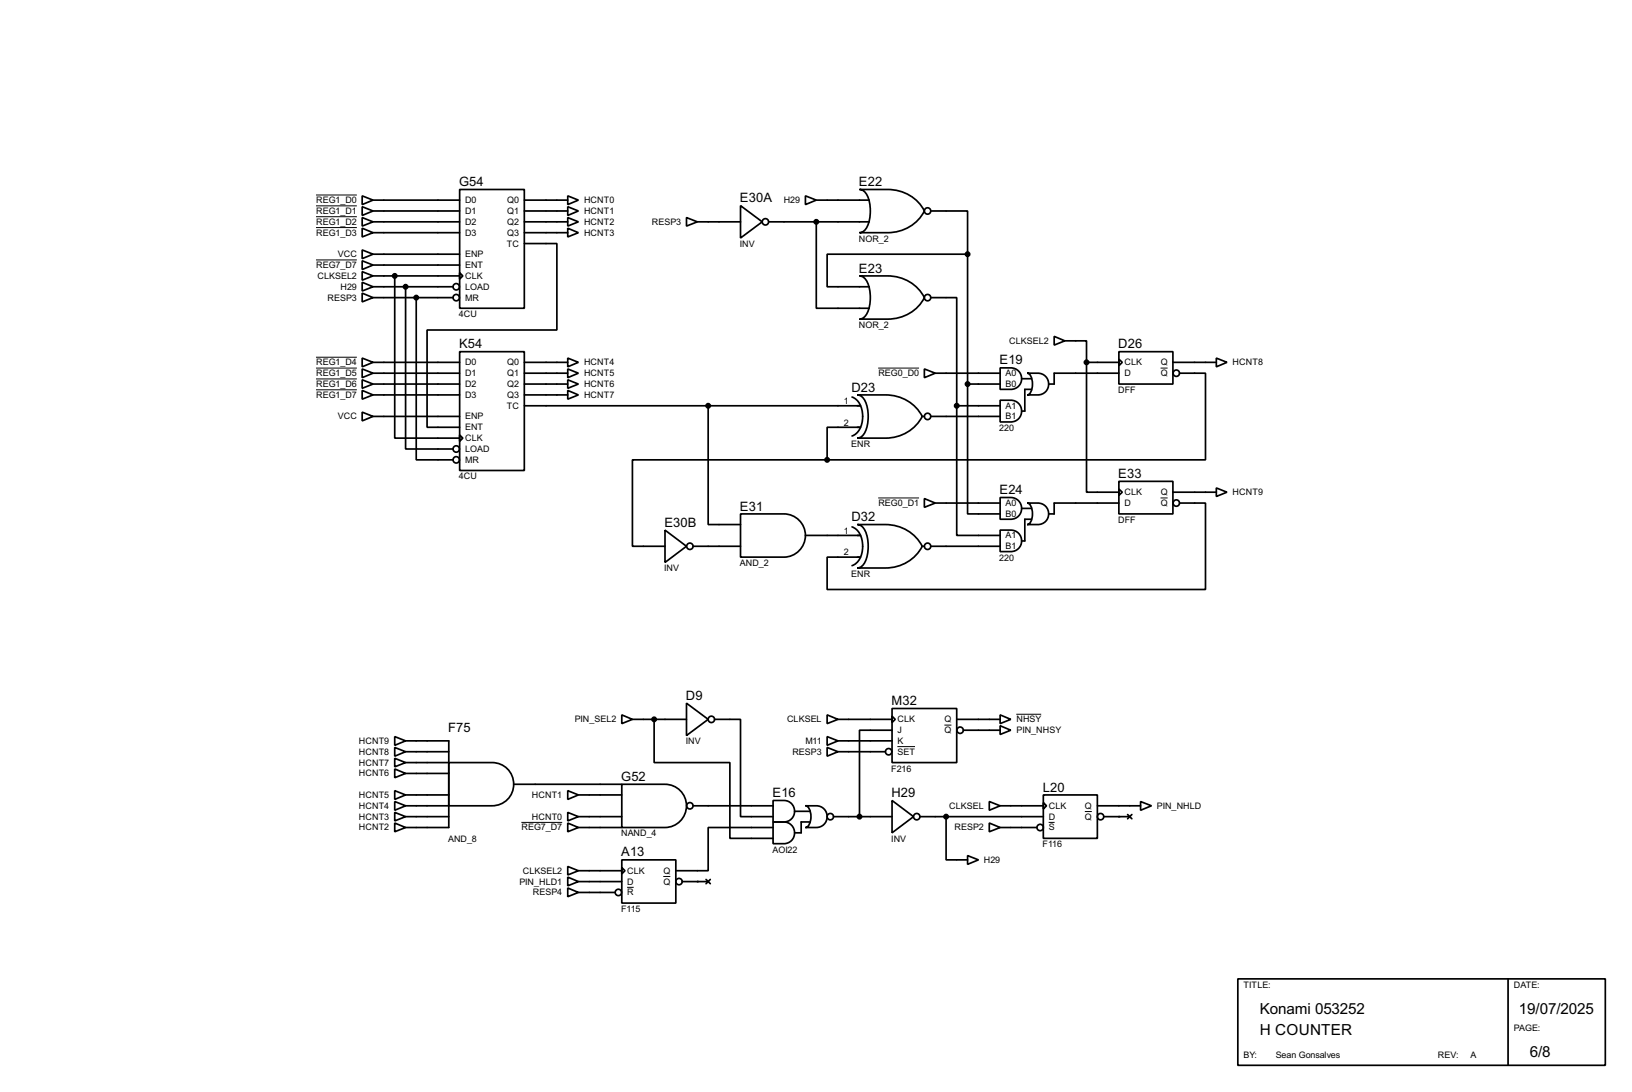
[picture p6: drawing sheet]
<svg xmlns="http://www.w3.org/2000/svg" width="383mm" height="256mm" viewBox="0 0 383 256" stroke-linecap="round" stroke-linejoin="round" font-family="sans-serif">
<g fill="none" stroke="#000" stroke-width=".4">
<path d="M85.1 58.7l2.6 1-2.6 1.1zM85.1 46l2.6 1-2.6 1.1zM85.1 48.6l2.6 1-2.6 1zM85.1 51.1l2.6 1-2.6 1zM85.1 53.6l2.6 1.1-2.6 1zM87.7 47h20.3M87.7 49.6h20.3M87.7 52.1h20.3M87.7 54.7h20.3M87.7 59.7h20.3M108 44.5h15.2v27.9h-15.2zM123.2 57.2h7.7v20.3h-30.5v22.9h7.6"/>
<path d="M123.2 47h10.2M123.2 49.6h10.2M123.2 52.1h10.2M123.2 54.7h10.2M133.4 46l2.5 1-2.5 1.1zM133.4 48.6l2.5 1-2.5 1zM133.4 51.1l2.5 1-2.5 1zM133.4 53.6l2.5 1.1-2.5 1zM161.3 51.1l2.6 1-2.6 1zM163.9 52.1h10.1M174 48.3l5.1 3.8-5.1 3.8zM180.6 52.1h23.7"/>
<path d="M189.3 46l2.5 1-2.5 1.1zM191.8 52.1v20.3h12.5M191.8 47h12.5M202 44.5h6.6a9.5 9.5 0 0 1 8.6 5.1 9.5 9.5 0 0 1-8.6 5.1h-6.6a3.2 3.2 0 0 0 2.3-3.2 7.7 7.7 0 0 0-1.3-6.6zM218.7 49.6h8.7v10.1M227.4 59.7h-33v7.7h9.9M227.4 59.7v30.5M85.1 63.8l2.6 1-2.6 1zM85.1 66.3l2.6 1.1-2.6 1zM85.1 61.3l2.6 1-2.6 1zM85.1 68.9l2.6 1-2.6 1zM87.7 62.3h20.3"/>
<path d="M87.7 69.9h18.8M87.7 67.4h18.8M87.7 64.8h20.3M92.8 64.8v38.1h15.2M95.3 67.4v38.1h11.2M97.8 69.9v38.1h8.7M108 64.1l.8 .7-.8 .8zM202 64.8h6.6a9.6 9.6 0 0 1 8.6 5.1 9.5 9.5 0 0 1-8.6 5.1h-6.6a3.2 3.2 0 0 0 2.3-3.2 7.8 7.8 0 0 0-1.3-6.6zM218.7 69.9h6.1v25.4M247.7 79l2.5 1.1-2.5 1zM85.1 96.8l2.6 1-2.6 1.1zM85.1 84.1l2.6 1-2.6 1.1z"/>
<path d="M85.1 86.7l2.6 1-2.6 1zM85.1 89.2l2.6 1-2.6 1zM85.1 91.7l2.6 1.1-2.6 1zM87.7 85.1h20.3M87.7 87.7h20.3M87.7 90.2h20.3M87.7 92.8h20.3M87.7 97.8h20.3M108 82.6h15.2v27.9h-15.2zM123.2 85.1h10.2M123.2 87.7h10.2M123.2 90.2h10.2"/>
<path d="M123.2 92.8h10.2M123.2 95.3h79M133.4 84.1l2.5 1-2.5 1.1zM133.4 86.7l2.5 1-2.5 1zM133.4 89.2l2.5 1-2.5 1zM133.4 91.7l2.5 1.1-2.5 1zM166.4 95.3v27.9h7.6M200.2 93.3a5.1 5.1 0 0 1 2.3 6.1 3.9 3.9 0 0 1-2.3 3M201.5 92.8h6.6a9.6 9.6 0 0 1 8.6 5 9.6 9.6 0 0 1-8.6 5.1h-6.6a3.2 3.2 0 0 0 2.3-3.1 7.7 7.7 0 0 0-1.3-6.6zM216.7 97.8h.5M217.2 86.7l2.6 1-2.6 1zM218.7 97.8h16.3"/>
<path d="M219.8 87.7h15.2M224.8 95.3v30.5h10.2M224.8 95.3h10.2M227.4 90.2v30.5h7.6M227.4 90.2h7.6M235 86.4a5.1 5.1 0 0 1 4.1 .5 2.53 2.53 0 0 1 .8 2.9 2.53 2.53 0 0 1-2.4 1.7h-2.5zM235 94a5.1 5.1 0 0 1 4.1 .5 2.56 2.56 0 0 1 .8 2.9 2.56 2.56 0 0 1-2.4 1.7h-2.5zM240.1 89h2.3M241.4 87.7a5.1 5.1 0 0 1 4.1 .5 2.56 2.56 0 0 1 .8 2.8 2.56 2.56 0 0 1-2.4 1.8h-2.5a2.24 2.24 0 0 0 1.2-2.6 2.24 2.24 0 0 0-1.2-2.5zM242.4 91.5h-1.6v5.1h-.7M250.2 80.1h5.1v5M255.3 85.1v30.5h7.6"/>
<path d="M255.3 85.1h7.6M262.9 82.6h12.7v7.6h-12.7zM262.9 84.4l.8 .7-.8 .8zM262.9 87.7h-15.2v2.5h-1.3M275.6 85.1h10.2M277.2 87.7h6.1v20.3h-88.9M285.8 84.1l2.5 1-2.5 1.1zM108 102.2l.8 .7-.8 .8zM194.4 108h-45.8v20.3h7.7M202.2 100.4h-7.8v7.6M217.2 117.1l2.6 1.1-2.6 1zM219.8 118.2h15.2"/>
<path d="M235 116.9a5 5 0 0 1 4.1 .5 2.55 2.55 0 0 1 .8 2.9 2.55 2.55 0 0 1-2.4 1.7h-2.5zM240.1 119.4h2.3M241.4 118.2a5.1 5.1 0 0 1 4.1 .5 2.53 2.53 0 0 1 .8 2.8 2.53 2.53 0 0 1-2.4 1.7h-2.5a2.21 2.21 0 0 0 1.2-2.5 2.24 2.24 0 0 0-1.2-2.5zM262.9 113.1h12.7v7.6h-12.7zM262.9 114.9l.8 .7-.8 .8zM262.9 118.2h-15.2v2.5h-1.3M275.6 115.6h10.2M277.2 118.2h6.1v20.3h-88.9v-7.6h7.8M285.8 114.6l2.5 1-2.5 1zM156.3 124.5l5 3.8-5 3.8zM162.9 128.3h11.1M174 120.7h10.2a5.1 5.1 0 0 1 5.1 5.1 5.1 5.1 0 0 1-5.1 5.1h-10.2z"/>
<path d="M189.3 125.8h12.9M200.2 123.8a5.1 5.1 0 0 1 2.3 6.1 3.8 3.8 0 0 1-2.3 3M201.5 123.2h6.6a9.6 9.6 0 0 1 8.6 5.1 9.6 9.6 0 0 1-8.6 5.1h-6.6a3.2 3.2 0 0 0 2.3-3.1 7.8 7.8 0 0 0-1.3-6.7zM216.7 128.3h.5M218.7 128.3h16.3M235 124.5a5.1 5.1 0 0 1 4.1 .5 2.53 2.53 0 0 1 .8 2.9 2.53 2.53 0 0 1-2.4 1.7h-2.5zM242.4 122h-1.6v5.1h-.7M92.8 173l2.5 1-2.5 1.1zM92.8 178.1l2.5 1-2.5 1zM92.8 175.6l2.5 1-2.5 1zM95.3 174h10.2v20.4h-10.2M95.3 176.6h10.2"/>
<path d="M95.3 179.1h10.2M105.5 179.1h10.1a5.1 5.1 0 0 1 5.1 5.1 5.1 5.1 0 0 1-5.1 5.1h-10.1zM146.1 167.9l2.5 1.1-2.5 1zM148.6 169h12.7M153.7 169v10.1h17.8v17.8h10.2M161.3 165.2l5.1 3.8-5.1 3.8zM167.9 169h6.1v22.8h7.7M194.4 167.9l2.5 1.1-2.5 1zM194.4 173l2.5 1-2.5 1.1zM194.4 175.6l2.5 1-2.5 1zM196.9 169h12.7M196.9 174h12.7"/>
<path d="M196.9 176.6h11.2M209.6 166.4h15.2v12.7h-15.2zM209.6 168.2l.8 .8-.8 .7zM209.6 171.5h-7.6v20.3M224.8 169h10.2M226.4 171.5h8.6M235 170.5l2.5 1-2.5 1zM235 167.9l2.5 1.1-2.5 1zM92.8 180.6l2.5 1.1-2.5 1zM92.8 185.7l2.5 1-2.5 1.1zM92.8 190.8l2.5 1-2.5 1zM92.8 193.3l2.5 1.1-2.5 1z"/>
<path d="M92.8 188.3l2.5 1-2.5 1zM95.3 189.3h10.2M95.3 191.8h10.2M95.3 186.7h10.2M95.3 181.7h10.2M120.7 184.2h25.4M133.4 190.8l2.5 1-2.5 1zM133.4 193.3l2.5 1.1-2.5 1zM133.4 185.7l2.5 1-2.5 1.1zM135.9 191.8h10.2M135.9 194.4h10.2M135.9 186.7h10.2"/>
<path d="M146.1 184.2h10.2a5.1 5.1 0 0 1 5 5.1 5.1 5.1 0 0 1-5 5.1h-10.2zM162.9 189.3h18.8M181.7 188a5 5 0 0 1 4.1 .5 2.53 2.53 0 0 1 .8 2.9 2.53 2.53 0 0 1-2.4 1.7h-2.5zM181.7 193.1a4.9 4.9 0 0 1 4.1 .5 2.56 2.56 0 0 1 .8 2.8 2.56 2.56 0 0 1-2.4 1.8h-2.5zM181.7 194.4h-15.3v10.1h-7.6M186.7 190.6h3.6M189.3 189.3a5.1 5.1 0 0 1 4.1 .5 2.56 2.56 0 0 1 .8 2.8 2.56 2.56 0 0 1-2.4 1.8h-2.5a2.26 2.26 0 0 0 1.3-2.6 2.26 2.26 0 0 0-1.3-2.5zM190.3 193.1h-2v2.5h-1.6M195.9 191.8h13.7M209.6 188l5.1 3.8-5.1 3.8zM216.2 191.8h29M222.3 191.8v10.2h5.1"/>
<path d="M232.5 188.3l2.5 1-2.5 1zM232.5 193.3l2.5 1.1-2.5 1zM235 189.3h10.2M235 194.4h8.6M245.2 186.7h12.7v10.2h-12.7zM245.2 188.5l.7 .8-.7 .7zM257.9 189.3h10.1M259.4 191.8h6.1M265 191.3l1 1M266 191.3l-1 1M268 188.3l2.6 1-2.6 1zM133.4 206l2.5 1.1-2.5 1z"/>
<path d="M133.4 208.6l2.5 1-2.5 1zM133.4 203.5l2.5 1-2.5 1zM135.9 207.1h10.2M135.9 209.6h8.7M135.9 204.5h10.2M146.1 202h12.7v10.1h-12.7zM146.1 203.8l.8 .7-.8 .8zM160.3 207.1h6.1M165.9 206.6l1 1M166.9 206.6l-1 1M227.4 201l2.5 1-2.5 1zM290.9 229.9h86.3v20.3h-86.3z"/>
<path d="M354.4 229.9v20.3"/>
<circle cx="179.8" cy="52.1" r=".75"/>
<circle cx="217.9" cy="49.6" r=".75"/>
<circle cx="107.2" cy="67.4" r=".75"/>
<circle cx="107.2" cy="69.9" r=".75"/>
<circle cx="217.9" cy="69.9" r=".75"/>
<circle cx="217.9" cy="97.8" r=".75"/>
<circle cx="276.4" cy="87.7" r=".75"/>
<circle cx="107.2" cy="108" r=".75"/>
<circle cx="107.2" cy="105.5" r=".75"/>
<circle cx="276.4" cy="118.2" r=".75"/>
<circle cx="162.1" cy="128.3" r=".75"/>
<circle cx="217.9" cy="128.3" r=".75"/>
<circle cx="167.1" cy="169" r=".75"/>
<circle cx="208.8" cy="176.6" r=".75"/>
<circle cx="225.6" cy="171.5" r=".75"/>
<circle cx="162.1" cy="189.3" r=".75"/>
<circle cx="195.1" cy="191.8" r=".75"/>
<circle cx="215.4" cy="191.8" r=".75"/>
<circle cx="244.4" cy="194.4" r=".75"/>
<circle cx="258.6" cy="191.8" r=".75"/>
<circle cx="145.3" cy="209.6" r=".75"/>
<circle cx="159.5" cy="207.1" r=".75"/>
</g>
<g fill="#000">
<circle cx="262.9" cy="191.8" r=".2"/>
<circle cx="163.9" cy="207.1" r=".2"/>
</g>
<g fill="none" stroke="#000" stroke-width=".23">
<path d="M74.3 45.8h9.6M74.3 48.4h9.6M74.3 50.9h9.6M74.3 53.5h9.6M74.3 61.1h9.6M74.3 83.9h9.6M74.3 86.5h9.6M74.3 89h9.6M74.3 91.6h9.6M206.4 86.5h9.6M272.7 86.5h1.7M206.4 117h9.6"/>
<path d="M272.7 117h1.7M210.9 175.4h4.1M221.9 170.3h1.7M238.8 167.8h5.9M122.5 193.2h9.6M246.4 193.2h1.4M254.9 190.6h1.7M147.4 208.4h1.5M155.9 205.9h1.6"/>
</g>
<g fill="#000" stroke="#000" stroke-width=".4">
<circle cx="191.8" cy="52.1" r=".5"/>
<circle cx="227.3" cy="59.7" r=".5"/>
<circle cx="92.7" cy="64.8" r=".5"/>
<circle cx="95.3" cy="67.4" r=".5"/>
<circle cx="97.8" cy="69.9" r=".5"/>
<circle cx="166.4" cy="95.3" r=".5"/>
<circle cx="224.8" cy="95.3" r=".5"/>
<circle cx="227.3" cy="90.2" r=".5"/>
<circle cx="255.3" cy="85.1" r=".5"/>
<circle cx="194.3" cy="108" r=".5"/>
<circle cx="153.7" cy="169" r=".5"/>
<circle cx="201.9" cy="191.8" r=".5"/>
<circle cx="222.3" cy="191.8" r=".5"/>
</g>
<g font-size="4">
<text x="296" y="238.1">Konami 053252</text>
<text x="356.9" y="238.1">19/07/2025</text>
<text x="296" y="243.1">H COUNTER</text>
<text x="359.5" y="248.2">6/8</text>
</g>
<g font-size="3.4">
<text x="107.9" y="43.7">G54</text>
<text x="173.9" y="47.5">E30A</text>
<text x="201.8" y="43.7">E22</text>
<text x="201.8" y="64">E23</text>
<text x="107.9" y="81.8">K54</text>
<text x="262.8" y="81.8">D26</text>
<text x="234.9" y="85.6">E19</text>
<text x="200.1" y="92">D23</text>
<text x="262.8" y="112.3">E33</text>
<text x="173.9" y="119.9">E31</text>
<text x="234.9" y="116.1">E24</text>
<text x="156.1" y="123.7">E30B</text>
<text x="200.1" y="122.4">D32</text>
<text x="161.2" y="164.4">D9</text>
<text x="209.5" y="165.6">M32</text>
<text x="105.3" y="172">F75</text>
<text x="146" y="183.4">G52</text>
<text x="245" y="185.9">L20</text>
<text x="181.5" y="187.2">E16</text>
<text x="209.5" y="187.2">H29</text>
<text x="146" y="201.2">A13</text>
</g>
<g font-size="2.4">
<text x="74.3" y="47.7">REG1_D0</text>
<text x="109.3" y="47.7">D0</text>
<text x="119.2" y="47.7">Q0</text>
<text x="137.2" y="47.7">HCNT0</text>
<text x="184.2" y="47.7">H29</text>
<text x="74.3" y="50.2">REG1_D1</text>
<text x="74.3" y="52.8">REG1_D2</text>
<text x="109.3" y="50.2">D1</text>
<text x="109.3" y="52.8">D2</text>
<text x="119.2" y="50.2">Q1</text>
<text x="119.2" y="52.8">Q2</text>
<text x="137.2" y="50.2">HCNT1</text>
<text x="137.2" y="52.8">HCNT2</text>
<text x="153.2" y="52.8">RESP3</text>
<text x="74.3" y="55.4">REG1_D3</text>
<text x="109.3" y="55.4">D3</text>
<text x="119.1" y="57.9">TC</text>
<text x="119.2" y="55.4">Q3</text>
<text x="137.2" y="55.4">HCNT3</text>
<text x="173.8" y="58">INV</text>
<text x="201.8" y="56.8">NOR_2</text>
<text x="74.3" y="62.9">REG7_D7</text>
<text x="74.6" y="65.5">CLKSEL2</text>
<text x="79.4" y="60.4">VCC</text>
<text x="109.3" y="60.4">ENP</text>
<text x="109.3" y="62.9">ENT</text>
<text x="109.3" y="65.5">CLK</text>
<text x="77" y="70.6">RESP3</text>
<text x="80" y="68.1">H29</text>
<text x="109.3" y="68.1">LOAD</text>
<text x="109.3" y="70.6">MR</text>
<text x="107.8" y="74.5">4CU</text>
<text x="201.8" y="77.1">NOR_2</text>
<text x="237.1" y="80.8">CLKSEL2</text>
<text x="74.3" y="85.8">REG1_D4</text>
<text x="74.3" y="88.4">REG1_D5</text>
<text x="109.3" y="85.8">D0</text>
<text x="109.3" y="88.4">D1</text>
<text x="119.2" y="85.8">Q0</text>
<text x="119.2" y="88.4">Q1</text>
<text x="137.2" y="85.8">HCNT4</text>
<text x="137.2" y="88.4">HCNT5</text>
<text x="206.4" y="88.4">REG0_D0</text>
<text x="236.3" y="88.4">A0</text>
<text x="264.2" y="88.4">D</text>
<text x="264.2" y="85.8">CLK</text>
<text x="272.7" y="85.8">Q</text>
<text x="272.7" y="88.4">Q</text>
<text x="289.6" y="85.8">HCNT8</text>
<text x="74.3" y="90.9">REG1_D6</text>
<text x="74.3" y="93.5">REG1_D7</text>
<text x="109.3" y="90.9">D2</text>
<text x="109.3" y="93.5">D3</text>
<text x="119.2" y="90.9">Q2</text>
<text x="119.2" y="93.5">Q3</text>
<text x="137.2" y="90.9">HCNT6</text>
<text x="137.2" y="93.5">HCNT7</text>
<text x="198.3" y="94.9">1</text>
<text x="236.3" y="90.9">B0</text>
<text x="262.7" y="92.3">DFF</text>
<text x="79.4" y="98.5">VCC</text>
<text x="109.3" y="98.5">ENP</text>
<text x="109.3" y="101.1">ENT</text>
<text x="119.1" y="96">TC</text>
<text x="198.3" y="100">2</text>
<text x="234.8" y="101.2">220</text>
<text x="236.3" y="96">A1</text>
<text x="236.3" y="98.5">B1</text>
<text x="109.3" y="103.6">CLK</text>
<text x="109.3" y="106.2">LOAD</text>
<text x="200" y="105">ENR</text>
<text x="107.8" y="112.6">4CU</text>
<text x="109.3" y="108.7">MR</text>
<text x="206.4" y="118.9">REG0_D1</text>
<text x="236.3" y="118.9">A0</text>
<text x="264.2" y="118.9">D</text>
<text x="264.2" y="116.3">CLK</text>
<text x="272.7" y="116.3">Q</text>
<text x="272.7" y="118.9">Q</text>
<text x="289.6" y="116.3">HCNT9</text>
<text x="198.3" y="125.4">1</text>
<text x="236.3" y="121.4">B0</text>
<text x="262.7" y="122.8">DFF</text>
<text x="198.3" y="130.5">2</text>
<text x="234.8" y="131.7">220</text>
<text x="236.3" y="126.5">A1</text>
<text x="236.3" y="129">B1</text>
<text x="156.1" y="134.2">INV</text>
<text x="173.8" y="133">AND_2</text>
<text x="200" y="135.5">ENR</text>
<text x="135" y="169.7">PIN_SEL2</text>
<text x="184.9" y="169.7">CLKSEL</text>
<text x="210.9" y="169.7">CLK</text>
<text x="210.9" y="172.2">J</text>
<text x="221.9" y="169.7">Q</text>
<text x="221.9" y="172.2">Q</text>
<text x="238.8" y="172.2">PIN_NHSY</text>
<text x="238.8" y="169.7">NHSY</text>
<text x="84.3" y="174.7">HCNT9</text>
<text x="84.3" y="179.8">HCNT7</text>
<text x="84.3" y="177.3">HCNT8</text>
<text x="161.1" y="174.9">INV</text>
<text x="186.2" y="177.3">RESP3</text>
<text x="189.2" y="174.7">M11</text>
<text x="210.9" y="174.7">K</text>
<text x="210.9" y="177.3">SET</text>
<text x="84.3" y="182.4">HCNT6</text>
<text x="209.4" y="181.2">F216</text>
<text x="84.3" y="187.4">HCNT5</text>
<text x="84.3" y="190">HCNT4</text>
<text x="125" y="187.4">HCNT1</text>
<text x="223" y="190">CLKSEL</text>
<text x="246.4" y="190">CLK</text>
<text x="254.9" y="190">Q</text>
<text x="271.8" y="190">PIN_NHLD</text>
<text x="84.3" y="192.5">HCNT3</text>
<text x="84.3" y="195.1">HCNT2</text>
<text x="105.3" y="197.7">AND_8</text>
<text x="122.5" y="195.1">REG7_D7</text>
<text x="125" y="192.5">HCNT0</text>
<text x="145.9" y="196.5">NAND_4</text>
<text x="209.4" y="197.7">INV</text>
<text x="224.3" y="195.1">RESP2</text>
<text x="246.4" y="192.5">D</text>
<text x="246.4" y="195.1">S</text>
<text x="254.9" y="192.5">Q</text>
<text x="181.5" y="200.3">AOI22</text>
<text x="231.2" y="202.7">H29</text>
<text x="245" y="199">F116</text>
<text x="122" y="207.8">PIN_HLD1</text>
<text x="122.8" y="205.2">CLKSEL2</text>
<text x="147.4" y="207.8">D</text>
<text x="147.4" y="205.2">CLK</text>
<text x="155.9" y="205.2">Q</text>
<text x="155.9" y="207.8">Q</text>
<text x="125.2" y="210.3">RESP4</text>
<text x="145.9" y="214.2">F115</text>
<text x="147.4" y="210.3">R</text>
<text x="292.2" y="232.1">TITLE:</text>
<text x="355.7" y="232.1">DATE:</text>
<text x="355.7" y="242.2">PAGE:</text>
<text x="292.2" y="248.6">BY:</text>
<text x="299.8" y="248.6">Sean Gonsalves</text>
<text x="337.9" y="248.6">REV:</text>
<text x="345.5" y="248.6">A</text>
</g>
</svg>
